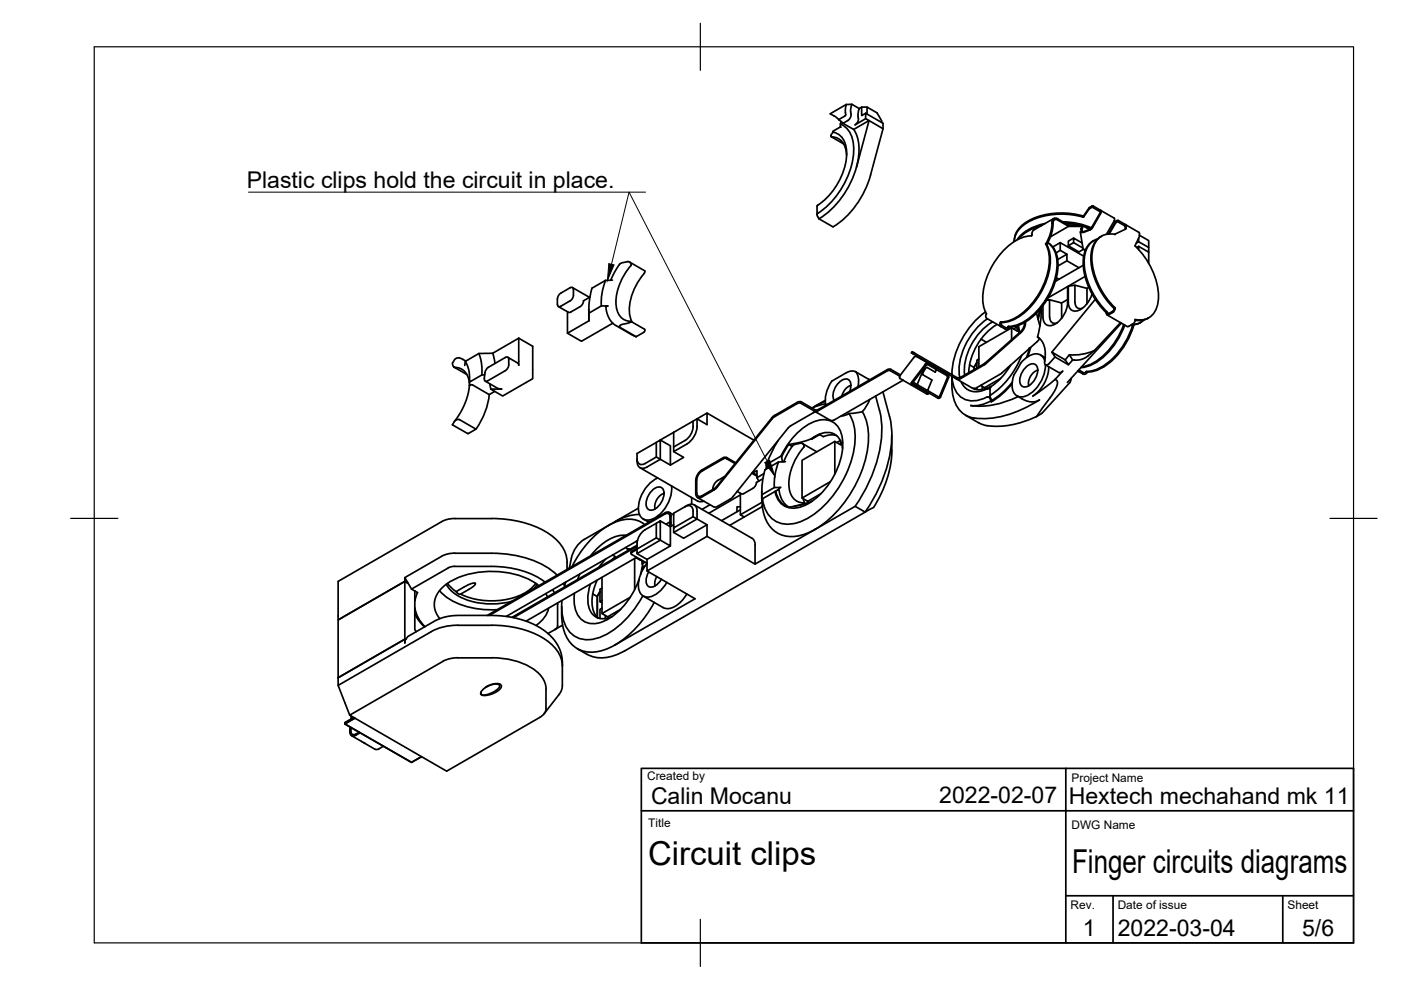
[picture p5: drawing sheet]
<svg xmlns="http://www.w3.org/2000/svg" width="297mm" height="210mm" viewBox="0 0 297 210" stroke-linecap="round" stroke-linejoin="round" font-family="sans-serif">
<!-- layer: Visible -->
<g fill="none" stroke="#000" stroke-width=".36">
<path d="M176.3 29l2.5 1.5M176.4 29a3.4 3.4 0 0 1 3.1 3.9M176.7 27.8l-.6 .9 .3 .3M176.8 28.1a3.7 3.7 0 0 1 2.7 3.5 13.9 13.9 0 0 1-6.1 11.9M178.2 26.9l.1 .1M178.2 26.2v.7l-1.5 .8v.4M178.3 26.4a5.2 5.2 0 0 1 2.7 5.1 17.9 17.9 0 0 1-7.8 13.9l.4 1M178.4 25.9l-.2 .3 .1 .2M179.3 24.3l-.1 .3-1.4 .8M179.4 22.1l-.2 .9 .1 1.3M180.6 22.1l-.3 1.3a1.8 1.8 0 0 1-.6 2.2l-1 .6M181 27.4a10.5 10.5 0 0 1 .3 9.1 18.9 18.9 0 0 1-7.7 9.9"/>
<path d="M182 25.1l-.2 .8-.5 .6M182.2 23l-1.6-.9-1.2 .1-3.4 1.9 1.1 .6 1.6 1.4M182.2 23l-.3 .9 .1 1.2M182.7 22.7l-.5 .3M183.5 24l-.8 .5v-1.8h1.1v1.5M183.5 24v1.2l-2.2 1.3M183.5 24l3.7 2.1v1.2l-2.6 9.8M183.5 25.2l.8 .4-3.3 1.8-2.3-1.2M183.8 22.7l2.1 1.2 1 1.7v.4M184.6 37.1a19 19 0 0 1-8 11M187.2 27.3l-2.9-1.7-2.7 9.8M128.4 59.5l-2.9 1.6"/>
<path d="M128.4 59.4a12.5 12.5 0 0 0-.9 5.5M129.9 59.4l-1.5 .1M133.4 55.5l3.3 1.9v.2a14 14 0 0 0-3.3 8.2l.3 1.7 .3 .7M133.8 56.3v-.4l-.3-.3a2.43 2.43 0 0 0-2.9 1.7l-1.1 2.1M133.8 56.3a12 12 0 0 0-3.2 8.6 3.2 3.2 0 0 0 3.2 3.2M173.4 43.5l-.2 .2v1.8M173.4 43.5h.1M173.6 46.4l3 1.7M218.7 50a8.9 8.9 0 0 0-6.3 3.5 14.2 14.2 0 0 0-3.8 11.6l.2 .8a1.32 1.32 0 0 1 .2 1.2l.2 .4M220.9 47.8a9.2 9.2 0 0 0-5 2.9M221.6 47.4a9.4 9.4 0 0 0-6 3.4M221.7 51.7a8.9 8.9 0 0 1 .1 7.2 14.2 14.2 0 0 1-8.1 9.2l-1.5 .2"/>
<path d="M221.7 51.7l.2 .2 .1-.1M221.9 51.9a8.9 8.9 0 0 1 .1 7.1 14.2 14.2 0 0 1-8.1 9.2l-1.5 .2M223 47.2a8.5 8.5 0 0 1-1.2 4.4M223.4 46.3l-4.2 2.5-.4 .4-.1 .8M223.8 59.4l.2 .1M224 58.9l.5 .3M224.3 46.7l2.3 1.3h2.5h-2.5l-3.9 2.2M224.3 46.4l2.3 1.3h2.5M224.3 46.7l-.6-.2a.8 .8 0 0 0-.4 1l-.5 2.4-.8 1.9M224.3 46.4a.79 .79 0 0 0-.9-.1 .79 .79 0 0 0-.4 .8M224.8 51.4v1.7l-.9 .5M224.8 53.1l1.4 .8-1.9 1.1"/>
<path d="M224.8 51.4l-1.6 1M224.8 51.4l4.9 2.9M225.4 47a15 15 0 0 1 6 1.3M225.8 47.3l3.1 .4M226.2 53.9v1.4l-1.9 1.1M226.2 55.3l2.5 1.5M226.6 47.7v.3v-.3h2.5M227.6 50.5l-1.1 .6v1l2.2 1.3 1-.5M227.6 51.4l2 1.2M229 49.2l.6 3.6M229.1 47.7l.4 .2v.5M229.1 47.7l.2 .6"/>
<path d="M229.2 48.5l.2 .6zM229.2 48.5l.1-.2 .2 .1-.1 .2M229.3 48.9l-.2 .3h.7M229.4 47.7l1.6 1M229.4 51.5l-1.8-1v.9l-1.1 .7M229.5 49l-.1 .2 .3-.1M229.6 52.8l.1 .1M229.7 45.8v.3zM229.7 56.3l-5.9 3.3M229.7 45.8a15.5 15.5 0 0 0-12.4 1.5 4.7 4.7 0 0 0-2.3 3.9M229.7 46a15.5 15.5 0 0 0-12.4 1.5 4.6 4.6 0 0 0-2.2 3.7M229.7 52.9h.5"/>
<path d="M229.8 48l1.4 .5M229.9 52.9l.2 .2M230 58.6l-3.5 2.1M230.1 52.9v.2M230.9 44v.3l-1.2 1.7M231.5 44l-.6 .3M231.5 48.1l-.2 .2M231.6 44l1.6 .8M231.7 43.9l-.2 .1M231.7 51.1a5.5 5.5 0 0 0-2 5.6 16.2 16.2 0 0 0 4.9 9.6M231.8 43.7l4.3 2.5M231.8 43.7l-.9 .3-1.2 1.8"/>
<path d="M231.9 51l-.2 .1M232.7 50.7a4.3 4.3 0 0 0-2.8 4.3 15.5 15.5 0 0 0 4.9 11.2M233.2 44.8v.5l-1.9 3.1-1.7 .8M233.3 45.4l-1.8 3.1-1.7 .7M233.3 44.5l.2 .5-.2 .4M233.6 50.1a4.8 4.8 0 0 0-2.3 4.7 15.9 15.9 0 0 0 4.9 10.6M236.1 47l-1.5 2.7M236.2 46.2l.1 .5-.1 .3M236.2 46.8l.3 .2M236.3 49.7h.1a3.9 3.9 0 0 0-4.9 3.9 15.3 15.3 0 0 0 4.9 11.7M236.4 47.1l.5-.4 .2 .1 4.5 2.6v.8l-.9 2M236.4 47.2l-1.4 2.4"/>
<path d="M237 47l-.4 .2-1.4 2.4M237 47l1.5 1.1M238.5 48.1v.5M238.6 47.6l.2 .3M238.8 47.9v.6l-2.4 1.1M240.7 52.2a15.3 15.3 0 0 1 4.9 11.6 3.9 3.9 0 0 1-4.9 3.9M240.9 51.5l.5-.2 2.1 1.2v1M241 52.5l.4-.3 2.1 1.3M241.4 50.5v.8M241.4 52.2v.7M241.6 49.9l1.9 1.1v1.5M243.5 53.5v2.3"/>
<path d="M96.3 77.9l2.7 1.5M98.8 76.6l-1.5-.7-.7 .1-.7 1 .1 .5 .3 .4a3.1 3.1 0 0 1 3.2 3.4M101.5 74.9l.6 2.1 .1 2.5-2.7 1.5a6.8 6.8 0 0 0-.8-4.4M102.2 79.5h.6M104.5 74.9l.4 2.2M107.1 75.8l-3.8 2.3a2.75 2.75 0 0 0-.6 2.1M107.1 78.6l-3.7 2.2M107.2 75.8l.5-.1a2.56 2.56 0 0 1-.3 2.6l-.2 .3M110 71.7l2.9 1.7v6.9l-6.3 3.7-2.5-1.5M110 71.7v5.7l-.2-.4-2.1-1.3M110 71.7l-5.5 3.2h-3l-2.8 1.7-.2 .9M118.2 63.4v1.1"/>
<path d="M118.2 63.4a1.57 1.57 0 0 1 .7-1.2l2-1.2h.5a2.59 2.59 0 0 1-.2 2.6l-.3 .2M118.4 65l2.1 1.2M120.3 66.1v4.5l3 1.8 6.6-3.9M120.9 63.8l-2.3 1.2-.4-.2v-.3M121.4 61l3.6 2M123 65l-2 1.2h-.5M124.8 65.6l.1 2.4M124.9 68v-1.6l2.6-1.5h1.4l-.4 .1a4.6 4.6 0 0 0 2.1 4l3.5 2.1M124.9 68l-4.6 2.6M125.1 63l-1.4 .8a1.57 1.57 0 0 1-.7 1.2M125.5 61.1l-.5 2.4-.1 2.9M133.8 68.1l-.5 .4-1.7 .4-.3 .4 3.6 2.1"/>
<path d="M133.8 68.2l2.9 1.6v.3l-.2 .4M134.1 71.1l.8 .3M136.5 70.5l-1.6 .9M181.4 78.8a3.6 3.6 0 0 1 .5 3.2M188 78.7l-14.5 8.4-.6 .1-.3-.1M188 78.4l-14.7 8.5h-.5l-2.9-1.7-.2-.1-.7 .2M188 78.7l.8-.1 2 1.1M188.9 78.4l2 1.1M188.9 78.3l-.2-.1-.7 .2M193.4 74.6l-.2 .2 .3 .2M193.4 74.6l.5 .3M193.7 74.8l9.2 5.3"/>
<path d="M196 77.9l-1.5 3.6M196.2 78.2l-.6 1 .1 .3 1.9 1.1-.9 2.1h-.3M196.2 77.2l-2.9 3.9M196.2 78.1l.4-.2 1.7 1 .2-.4-.1-.3M196.2 77.2l.6-.2-.1 .3-.3 .1zM196.3 76.6l.1 .2M196.4 77.4l-2.9 3.8M196.7 77.3l4.1 2.4M198.8 78l.1 .2M199.1 78.2v.1M200.9 80l-1.7 4 .2 .2 1.7-4.1M201 79.4l.1 .2a.21 .21 0 0 1 .1 .3 .21 .21 0 0 1-.3 0l-.1-.2z"/>
<path d="M201 79.4l-6.6-3.8-.5 .1-3.1 4-.1 .4 5.8 3.4M205.5 77.4l1 .5M207.1 76.8l-.6 1v.6M207.5 76.1l-.4 .3v1.6M208 71.9l1.1 .7M208.9 76.9l-5.2 3.1-.7 .1M208.9 66.1a17.7 17.7 0 0 0-7.1 13.3v-.1M209.2 67.5l3.9 2.2a.66 .66 0 0 0 .9-.3M209.4 67.6a14 14 0 0 0-6 11.8l.1 .7M210.3 68.3a12.6 12.6 0 0 0-5.8 11.2M210.5 68.2l-.2 .1M211.3 68.9a13 13 0 0 0-5.9 10.1"/>
<path d="M212.1 68.4a.66 .66 0 0 0 .2 .9M212.2 68.3l.1 .2M212.2 68.3l-.1 .1M212.3 68.5l.1 .5 .9 .5 .4-.2M213.8 69.2a9.6 9.6 0 0 0 6.9-4.2 13.8 13.8 0 0 0 3.2-10.9 4.1 4.1 0 0 0-1.8-2.6 4.6 4.6 0 0 1 2.2 4.5 15.4 15.4 0 0 1-7.7 12.7l-1.7 .6h-.9M213.8 69.2l.2 .1M213.8 69.2l-.1 .1M214 69.3l-.1 .1M214.1 77.7l-.5 .3M214.3 77.4a18.7 18.7 0 0 1-4.4 4.8v1.8M214.5 69.5v2.5M214.9 69.7l.8-.4v.9l-1.2-.7-7 4v4.3"/>
<path d="M215.6 69.1l.5 1.5M215.9 69l.3 1.5M216.6 75.3a17.5 17.5 0 0 1-6.6 8.4M217.2 68.4a2.17 2.17 0 0 1-.8 1.9l-7.5 6.6M217.3 78.1a1.62 1.62 0 0 1 2.5-.6 3.5 3.5 0 0 1-2.7 4.5 1.62 1.62 0 0 1-.7-2.4zM217.4 68.3a2.66 2.66 0 0 1-.9 2.2l-7.7 6.8-5.1 3h-.9M218.3 73.9l-.7 1.9M218.3 73.9h.1M218.5 73.8l-.6 1.8M218.5 73.7v.2M219.8 66.4l.7 2.7M220 71.4a4.8 4.8 0 0 1 1.5 5.3l.1 .5 .1 .2 .5-.1 1.5-1.6"/>
<path d="M220 71.5l.4 .2M220 78.5a2.96 2.96 0 0 0-1.9 3.3M220.4 71.8l-.5 .7-7.7 6.7-5.4 3.2-.6-.1-12.7-7.3M220.5 65.6l-.5 1.8M220.6 75.3l1 .6M220.7 65.4l-.6 2.3M220.8 65.3v.8M220.8 65.3a21.9 21.9 0 0 1-.8 6.1M221.5 76.5a1.98 1.98 0 0 0-3-1.2 5.8 5.8 0 0 0-3 3.3 4.6 4.6 0 0 0-.4 4.9 2.28 2.28 0 0 0 3.2 .1 7.8 7.8 0 0 0 3.3-6.3l2.9 1.7M221.9 63.7l.6-.1v3.6M222.2 63.1l4.2-2.3v3.4a5.6 5.6 0 0 1-3.3 4.8 1.53 1.53 0 0 1-2-1.8v-2.4M222.3 77.7a7.8 7.8 0 0 1-3.3 6.3l2.4-1.7 2.3-1.9"/>
<path d="M222.5 63.6l2.6 .6v3.3M222.6 67.2a1.12 1.12 0 0 0 .4 1.1 1.12 1.12 0 0 0 1.1 .2M224.5 79l.5-.1 .3-.2-1.6 1.7 .5 .4v.7l-.6 1.4-1 1.4M225.8 76.3l-2.8-1.6 .7 1 2.8 1.6M226.4 63.5l-1.3 .7M226.5 60.7v3.4a1.59 1.59 0 0 0 .8 1.7 1.59 1.59 0 0 0 1.8-.2 5.8 5.8 0 0 0 2.4-3.2M226.5 60.7l1.4-.2v3.6a1.12 1.12 0 0 0 .4 1.1 1.12 1.12 0 0 0 1.2 .2M226.7 75.2l.7 1.1-.9 1-.7-1zM227.4 76.3h.4M227.9 60.5l2.6 .6v3.3M228.5 78.7l.3 .1M228.6 78.6l.2 .2"/>
<path d="M228.8 78.8l.8 .5a.66 .66 0 0 0 .9-.4h-.2M228.8 78.3l1 .8 .5-.3M230.8 60.9l-.3 .2M232 74.3l-1.5 1.3-.9 .5-1 .2h-.8M232.1 74.3a11.1 11.1 0 0 1-5.4 .9M232.2 63.5l-9.2 11.2M234.6 66.4l.2-.2v.2l.3 .1M234.6 66.4v.1M234.7 66.8l4.3 2.4M236.2 65.5l-.3 .5-.8 .5M236.2 65.4v.1M236.4 65.3l-.2 .1"/>
<path d="M236.4 65.3v.1M236.4 65.4v.2a1.88 1.88 0 0 1-1.6 1.2l-.2-.4M237.6 68.4l-5.6 5.9M237.7 68.5l-11.4 12.6M238.3 68.8a14.8 14.8 0 0 1-7.3 8.5l-1.7 .5M238.5 68.9a14.6 14.6 0 0 1-7.6 8.7l-1.7 .3M239.3 69.2h-.3M240.2 68.9a15 15 0 0 1-7.8 9.5l-2.1 .3M240.4 68.9a15 15 0 0 1-7.7 9.6l-2.2 .4M240.7 67.7v.1M240.7 67.8v.3a1.81 1.81 0 0 1-1.4 1.1M241.9 68.3l-.9 .4-1.2 .2"/>
<path d="M242.6 67.8l-1.2 .8-1.4 .2M243.5 67.4l-1.4 .5h-1.4M99.1 91.9l1.8-.9-3.5-2.1-.9 .2-.6 1 3.2 1.8M99.5 81.8l.2-.2h.5l3.5 2.1 1.2-.7M99.5 81v.8M99.5 81.8l-.3 1.9-.8 2.2-.9 1.9-1.1 1.5M102.7 80.2v.2a.43 .43 0 0 0 .2 .4 .43 .43 0 0 0 .5 0M102.9 80.8l2.5 1.5 1 .2h-1.6a.68 .68 0 0 1-.7-.1 .68 .68 0 0 1-.2-.7l-.1-.3M103.7 83.6a15.5 15.5 0 0 1-2.8 7.4M135.7 99.2l12.3 7.1 .6 .1 .6-.2M139.1 93.8v3.1l.9 .5v-4.1l-4.9 2.9a5.4 5.4 0 0 0 .3 2.7 1.29 1.29 0 0 0 1.8 .1l2.8-1.6 2.1 1.2 2.8-1.6-2.1-1.2M139.1 96.9l-2.3 1.4a1.03 1.03 0 0 1-1.2 .1 1.03 1.03 0 0 1-.5-1.1"/>
<path d="M142.8 91.7v4.1l2.9-1.7M142.8 91.7l-2.8 1.6 2.1 1.2v4.1M146.9 89.3a4 4 0 0 1-1.6 4.1l-2.5 1.4M147.8 88.8l-5 2.9M147.8 88.8a5.1 5.1 0 0 1-2.1 5.3M147.8 88.8l2.1 1.2v-2.4l9.9 5.7M149.9 87.6l-2.1 1.2M155.9 98.3l-1.8-1-.5-.1-5.1 3a2.37 2.37 0 0 0-.8 1.5v2.8a.65 .65 0 0 0 .4 .7 .65 .65 0 0 0 .7-.1M156 98.1l-1.9-1.1-.5-.1-5.2 3-.5 .7-.3 .9-.1 3.2M162.2 99.6l-.5 2.4-.2 2.9M162.9 99.2l-.4-.6-.1 .9M163.6 88.7l-11.7 14.5"/>
<path d="M163.7 88.8l-11.7 14.5M164.2 88.1l-.6 .5M164.2 88.3l-.5 .5M165 93.5a23.7 23.7 0 0 0-2.5 5M165.1 98l-2.9 1.6M165.1 97.9a12.5 12.5 0 0 0-.9 5.5M165.6 96.7a13.4 13.4 0 0 1 8-7.6 3.9 3.9 0 0 1 4.9 3.5 14.9 14.9 0 0 1-3.9 11.5 9 9 0 0 1-7 3.6 4 4 0 0 1-3.3-3.5M165.7 96.9l-.1-.2-3.1 1.9M166.2 97.9l.7-1.6 1.2-1.8 1-.4a.87 .87 0 0 1 1.4 .4v.2a14.3 14.3 0 0 0-3.2 7.8 3.7 3.7 0 0 0 2.4 4.1l.8 .1-.6 .3-1.6 .4M166.5 97.9l-1.4 .1M167.1 90.8l-11.7 14.5M167.2 94.2l.7 .5"/>
<path d="M167.2 94.2l-1 1.7a2.02 2.02 0 0 0-.3 2M167.6 90.3l-.5 .5M169 85.3l-4.8 2.8M170.1 94l3.1 1.8M172 93a4.4 4.4 0 0 1 5.4-.7 3.9 3.9 0 0 1 1.2 2.8M172.4 87.5l-4.8 2.8M172.6 87.1l-2.8-1.6h-.5l-5.1 2.8M173.2 87.4l-.8 .1M173.8 92.1l-1.7 1-2.2 .6-2.7 .5M173.8 92.1l.8 .5 1.5-.4 1.3 .2M173.8 92.1l-1.7 1M175 84.9l-2.9 1.6"/>
<path d="M175 85.1l-2.2 1M175 85.6l-1.4 .3-1.4 .6M176.4 80.8a6.6 6.6 0 0 0-1.3 5.1M177 93.6v6.9M178.2 93.4l-.8 .4M178.2 93.4v.9l-1.2-.7-6.9 4v8M180 87.7a10.5 10.5 0 0 1 1 8 22 22 0 0 1-10.1 14.4 6.4 6.4 0 0 1-7.1-.1 6.4 6.4 0 0 1-2.2-4.2M180 87.7l-.7 .3-1 .2M180.2 83a1.9 1.9 0 0 0-.5-2.6 3 3 0 0 0-2.9 2.6 2.26 2.26 0 0 0 .1 1.9M180.4 81.7a2.96 2.96 0 0 0-1.9 2.2M182.8 87.3l-2.8 .4M182.8 87.3a13.5 13.5 0 0 1 .6 10.5 25.2 25.2 0 0 1-10.6 14.4 8.3 8.3 0 0 1-7.9 .9 7.1 7.1 0 0 1-3.3-5.7"/>
<path d="M184.2 80.4l-2.8-1.6a1.97 1.97 0 0 0-2 .2l-3 1.8M184.2 80.4l.1 .2M184.2 80.5h.2M184.3 80.5h.1M184.4 84.7l-.7 1.4-.9 1.2M185.7 84a22.8 22.8 0 0 1-1.2 17.8l-1.5 2.8-1.7 2.7M187.2 83.1a27.8 27.8 0 0 1 1.9 8.8 29.9 29.9 0 0 1-5.7 16.7M189.1 92.2v3.3M189.1 95.5a22.9 22.9 0 0 1-4 12.1l-1.7 1M191.5 80.6l-14.9 8.5h-.6l-3.4-2M193.3 81.1l.2 .1-.2 .5-.1-.2zM193.4 81.3l3.4 1.9"/>
<path d="M193.5 81.4l3.2 1.9M193.6 81l5.4 3.2M194.3 81.8h-.1M196.8 83.2l-.3 .4 .5-.2M196.8 83.2l2.1 1.2M199.2 84l-.3 .4h.3l.2-.2M203.8 80.9a3.7 3.7 0 0 0 5.6 1.5l.5 .1M204.7 88l2.8 1.7M206.5 82.4h.1M206.5 82.4l.2 .1M207.1 82.2v.4M207.9 81.7l.8 .5"/>
<path d="M208.3 81.9v.7M208.3 82.6h-.2M210 82.1a4.9 4.9 0 0 1-3.7 .3M210 83.7l-.1 .5 .6 .8M212.2 80.2l-3.5 2v.3M214.6 81.4a15.8 15.8 0 0 1-4.4 3.8v-.2M214.6 81.1a15.7 15.7 0 0 1-4.3 3.8M215.6 83.9l1.6 .9 1.2 .4 1.3-.1 .7-.3a21.1 21.1 0 0 1-13.9 3.8 5.4 5.4 0 0 1-4.5-4.8l-.2-4a4.9 4.9 0 0 0 3.5 5.1 6.7 6.7 0 0 0 4.1-.8l.4 .3 .4 .6M215.9 84.1a17.6 17.6 0 0 1-10.1 1.9l1.8-.1 1.3-.3 1.3-.6M219.7 88.3a17 17 0 0 1-11.5 1.7l-.6-.3M227.1 80.3l-.3 .9-5.9 6.4-1.1 .7 2.9-4M93.6 118l-7.8 4.5v.8l-14.1 8.1v12.3"/>
<path d="M104.2 110h-8.3l-1.9 .4-22.3 12.9v8.1l14.1-8.1 .8 .4 .6 1.2 1.3 .7-.5 1.8M104.2 117.3h-8.3l-1.5 .3-.8 .4M104.2 109.9a20.2 20.2 0 0 1 13.8 4.6 6.7 6.7 0 0 1 2.2 4.7M104.2 117.3a20.1 20.1 0 0 1 13.9 4.6M120.2 119.2v1.5M128.5 118.5l-1.5 1.7M129.9 117.7l.6 .3-.8 .7M130.4 110.6l-6.5 3.8a6.2 6.2 0 0 0-2.8 4l-.4 2.1M132.7 116l.4 .4M132.7 113.5a8 8 0 0 0-6 2.7l-1.5 1.6M133 116.3l.4 .3M133.1 116.4h.5"/>
<path d="M134.6 118.4v6.6M134.9 118.3l.9 .5v-.2M135 118.2l-23.5 13.5M135.1 114.8l-.1-.1 .1 .2M135.1 116.5l-1.2 .6-.1 .3 3.4 2a6.5 6.5 0 0 0-1.6 6.1 2.04 2.04 0 0 0 3.2 .7 7 7 0 0 0 2.6-2.7M135.1 116.2l-1.3 .8v.4M135.1 115.8l-26.2 15.2M135.1 115.6l-26.5 15.3M135.1 118.3h-.1M135.1 114.7l-27.8 16M135.3 107.8l-4.9 2.8M135.6 109.1a10.2 10.2 0 0 0-5.2 1.5"/>
<path d="M136 118.8l.2 .9M136.2 118.9v.6M136.4 110l1.2 .7M136.7 111.2a6.1 6.1 0 0 0-6.7-.3 20.1 20.1 0 0 0-8.7 9.2M136.8 119.2l-.6 .3v.8M138 104.2a1.62 1.62 0 0 1 2.5-.6 3.5 3.5 0 0 1-2.6 4.6 1.62 1.62 0 0 1-.7-2.5zM139.1 110.9l.9-.4v4l-.9-.5zM139.1 110.9a6.4 6.4 0 0 0-3.5 2.7 4.4 4.4 0 0 0-.5 2.8M139.5 101.3a7.4 7.4 0 0 0-4 7.4 2.01 2.01 0 0 0 3.2 1.2 7.6 7.6 0 0 0 3.7-6.9M140 110.5l2.1 1.2 .7-.4M140.8 104.6a2.96 2.96 0 0 0-1.9 3.3M141 108.7l-37.7 21.8"/>
<path d="M141 108.7a.79 .79 0 0 1 .9-.1 .79 .79 0 0 1 .4 .9v1.4M141.9 108.6l.9 .6M142 109.6l-.1 2M142 110.7l-.8 .4M142.1 109.6l-.1-.4-.4-.3-.6 .1-37.3 21.5M142.1 111.7v4.1l-2.1-1.3-4.9 2.9v-1l4-2.4M142.1 115.8l-4.9 2.8-2.1-1.2M142.3 110.9l-.2 .8M142.8 111.9l4.1-2.3 .9 .4-5 2.9v-4.1l2.4-1.4a1.65 1.65 0 0 1 2.3-.1l.3 1.1v1.6l2.1 1.3v2.4l10.2 5.9M145.3 107.4a1.03 1.03 0 0 1 1.2-.1 1.03 1.03 0 0 1 .5 1.1l-.1 1.2M146.6 105.5v1.4M147.2 107l12.3 7.1a1.49 1.49 0 0 1 .6 1.4v4.1l21.2-12.2 2.1 1.2"/>
<path d="M147.9 105.5l3.6 2 .7-.1 2.6-1.6M149.9 111.3l-5 2.8-2.1-1.2M149.9 113.7l-12.7 7.4v-2.5M150.5 107l-1.7 1M151.1 103.7v.1M151.4 103.9l-2.6 1.5a.79 .79 0 0 1-.9 .1 .79 .79 0 0 1-.4-.9M151.4 103.6l-2.6 1.5M151.9 103.1l-.5 .5M152.1 103.3l-.7 .6M153.6 101.1l-.2 .1a2.93 2.93 0 0 0-2.3 2.5M155.4 105.3l-.6 .5M156.3 104.2l.9 .5"/>
<path d="M157 107.5h-.7v1M157 104.6v4.5l.8 .5M157 104.9l-6.7 3.9M157 108.1l-4 2.3M157.7 104.6l-.5 .1M159.4 100.3l1.1 .7M159.5 100.2l1 .5M159.7 100.2l.8-.4v1.5M161.5 104.1v1.6M161.5 105.7v.8M161.7 101.5l-1.3 .8a1.57 1.57 0 0 1-.7 1.2l-2 1.2M161.9 100.4l-1.4 .9 .4 .7"/>
<path d="M164.3 104.2l-2.7 1.6v1.6l-6.9 4M164.5 104.1a3.8 3.8 0 0 0 2.9 3.4l2.6-.5 2-.7M165.2 103.9l-.2-.1-.7 .4M167.3 107.5l-1.1-.9-.8-1.6a1.61 1.61 0 0 1-.2-1.6l.3-.1-1.3 .1-2.7 1.5v1.6l-4.5 2.6M170.3 105.7l.4 1M170.5 106.7l.2 .1M171.2 106.2v.5M172.2 106.3h-.2M174 104.7l-2.7 1.6v.3M176.1 102.1l-6 3.5 1.2 .7M183.4 108.6l-50.9 29.3a8.2 8.2 0 0 1-8 .8M85.8 122.5l.8 1.2-.8-.4v12.2l.2 .1-.2 .7"/>
<path d="M85.8 136.3v-.8l-14.1 8.2M86.1 135.5h-.3l-14.1 8.2M86.1 135.5l.5-.6 5.9-3.4 1.6-.6 2-.4h8.5l2.5 .2 3.7 .7 1.6 .6 1.8 .9 2.3 1.7 1.3 1.5 1 1.9 .4 2.3-.1 5.8-.6 1.1-3.1 4.1M87.9 125.3v8.2l.3 .4M88 130.2l.8 1.4 1.2 1.3M88 128.9l.5 1.8 .7 1.1 .9 1.1M88 125.3h.1M91.4 133.9l-19.7 11.4M93.2 125.2a13.8 13.8 0 0 0 9.7 4.1h2.5M94.6 123.9a9.5 9.5 0 0 0 7.3 4l3.8 .1 2.8-.5M94.9 123.7l.6 .7 1.2 1M95 120.4l-7.8 4.5"/>
<path d="M96.4 120.1h7.8M96.4 120.1l-1.4 .3M96.7 125.4l2.7-1.5 .9-.3 .5 .1-.1 .3-.7 .6-2.4 1.4-.5-.1zM97.1 139.5h7.1M97.1 132.6h7.1M97.1 139.5l-1.8 .2-1.4 .5-19.8 11.4M97.1 132.6a11.5 11.5 0 0 0-5.7 1.3M104.2 139.5a14.5 14.5 0 0 1 10.2 3.5 4.5 4.5 0 0 1 1.4 3.1v4.1a2.19 2.19 0 0 1-1.3 1.9M104.2 132.6a19.7 19.7 0 0 1 12.7 4 6.5 6.5 0 0 1 2.3 4.6M104.2 120.1a19 19 0 0 1 11.4 3.3M113.6 123.7a10.6 10.6 0 0 1-7.9 3.6 15.6 15.6 0 0 1-8.1-1.3M113.9 123.9l-.6 .8"/>
<path d="M114.2 124.2a17.4 17.4 0 0 0-13.4-2.8 11.3 11.3 0 0 0-8.2 4.7 4.4 4.4 0 0 0 .6 5.1M115.7 125.9l.4 .7M116.3 129l-.7 1.6-.8 1.1-1.1 .9M117.1 125l.5 .7M117.6 133.5l-1.4 .8M118.2 128.2v4.5M118.2 127.8v.4M118.2 132.7l-.1 .4-.4 .4M119.1 128.6a10.9 10.9 0 0 0 1.7 7.6 6.1 6.1 0 0 0 7 1.7l2.6-1.2M119.3 132.5l-1.7 1M119.5 123.7l.2 .5M119.9 123.4l-.3 1.1"/>
<path d="M122.4 137.5l2.1 1.3M122.9 121.7l-.4 1.2M125.2 123.8a7.2 7.2 0 0 0 .1 6.1 3.3 3.3 0 0 0 4.5 .8M125.6 125.9l1 .6M126.6 123a8.6 8.6 0 0 0-.6 7l.8 1M127.2 125.4l-.6 1v4.5M127.6 127.3l-.4 .3 .4 .2M127.6 128.9l-.4 .3v2M127.6 122.4v7.7M127.6 124.7l-.4 .2v2.7M128.3 130.5l.1 .7M128.3 131.2h.1"/>
<path d="M131.6 129.2l-2.8 1.6v.3M133.6 126.6l-6 3.5 1.2 .7M135.5 122.8a15.1 15.1 0 0 1-7.8 9.1 4.1 4.1 0 0 1-5.9-3.9v-2.2M136.2 120.3v.2M136.3 126.3a18.5 18.5 0 0 1-9.4 8.9 5.4 5.4 0 0 1-7.5-4.1l-.3-2.4v-1.4M136.4 126.4l4.2 2.4M136.6 120.2l-.5 .3-.3 1.3M136.7 120.1h-.4l-.1 .2M137.2 121.1l10.2 5.9-17 9.8M137.5 121.3a2.38 2.38 0 0 0 0 3.1 2.38 2.38 0 0 0 2.7-1.6M138.7 127.7a23.6 23.6 0 0 1-8.3 9M139.2 122.2l-.4 1.3 .1 .7"/>
<path d="M145.6 125.9a5.8 5.8 0 0 1-3.8 3.1l-1.2-.2M71.7 143.7v1.6l2.4 6.3 20.6 11.9 19.7-11.4M73.1 153.2l1.9-1.1-1.9 1.1v.3l2.1-1.2-2.1 1.2 14.1 8.1 2.2-1.2-2.2 1.2-14.1-8.1zM74.3 154.2l-.1 .6a.86 .86 0 0 0 .2 1.1 .86 .86 0 0 0 1.1 0l.9-.5M74.4 154.7v.3M74.4 155v.4l.4 .4 .6-.2M74.4 151.8v.7M74.5 154.3l-.1 .4M74.5 156l5 2.8 .6 .1 1.2-.7M76.2 155.3l-.8 .4M102.3 146.3l1.2-.9 1-.4h1.2l.6 .4-.1 .5-.5 .5-2 .9-1.2 .2-.5-.2-.1-.4zM103.4 145.5l1.7-.5 .6 .1 .3 .3-.3 .5-.5 .5-1.9 .8-1.1 .1-.3-.3 .1-.3"/>
<path d="M103.4 145.5l-.5 .3M103.4 145.5h.1"/>
</g>
<g fill="#000" stroke="#000" stroke-width=".21">
<circle cx="229.4" cy="47.7" r=".17"/>
<circle cx="218.3" cy="73.9" r=".17"/>
<circle cx="209.3" cy="82.4" r=".17"/>
<circle cx="210" cy="82" r=".17"/>
<circle cx="161.6" cy="107.4" r=".17"/>
<circle cx="161.6" cy="105.8" r=".17"/>
</g>
<!-- layer: Border -->
<path d="M20 9.9h267v190h-267zM148.5 4.9v10M15 109.9h10M282 109.9h10M148.5 194.9v10" fill="none" stroke="#000" stroke-width=".25"/>
<!-- layer: TitleBlock -->
<path d="M136 162.9h151v37h-151zM136 171.9h151M226 162.9v37M226 189.9h61M236 189.9v10M272 189.9v10" fill="none" stroke="#000" stroke-width=".36"/>
<!-- layer: Annotations -->
<path d="M129.1 55.9l1.1 .3-1.4 3.2zM162.1 98.1l1.1-.5 1.1 3.3z" fill="#000" stroke="#000" stroke-width=".21"/>
<path d="M52.7 40.7h80.7l29.3 57.1M136.9 40.7h-3.5l-3.8 15.3" fill="none" stroke="#000" stroke-width=".21"/>
<g font-size="7">
<text x="137.4" y="183.5">Circuit clips</text>
<text x="227.3" y="185.2">Finger circuits diagrams</text>
</g>
<g font-size="4.9">
<text x="52.3" y="39.8">Plastic clips hold the circuit in place.</text>
<text x="138" y="170.6">Calin Mocanu</text>
<text x="199.1" y="170.3">2022-02-07</text>
<text x="226.6" y="170.4">Hextech mechahand mk 11</text>
<text x="229.6" y="198.6">1</text>
<text x="237" y="198.4">2022-03-04</text>
<text x="276.1" y="198.6">5/6</text>
</g>
<g font-size="2.5">
<text x="137.2" y="165.4">Created by</text>
<text x="227.2" y="165.8">Project Name</text>
<text x="137.4" y="175.4">Title</text>
<text x="227.2" y="175.8">DWG Name</text>
<text x="227" y="192.7">Rev.</text>
<text x="237" y="192.7">Date of issue</text>
<text x="273" y="192.7">Sheet</text>
</g>
</svg>
